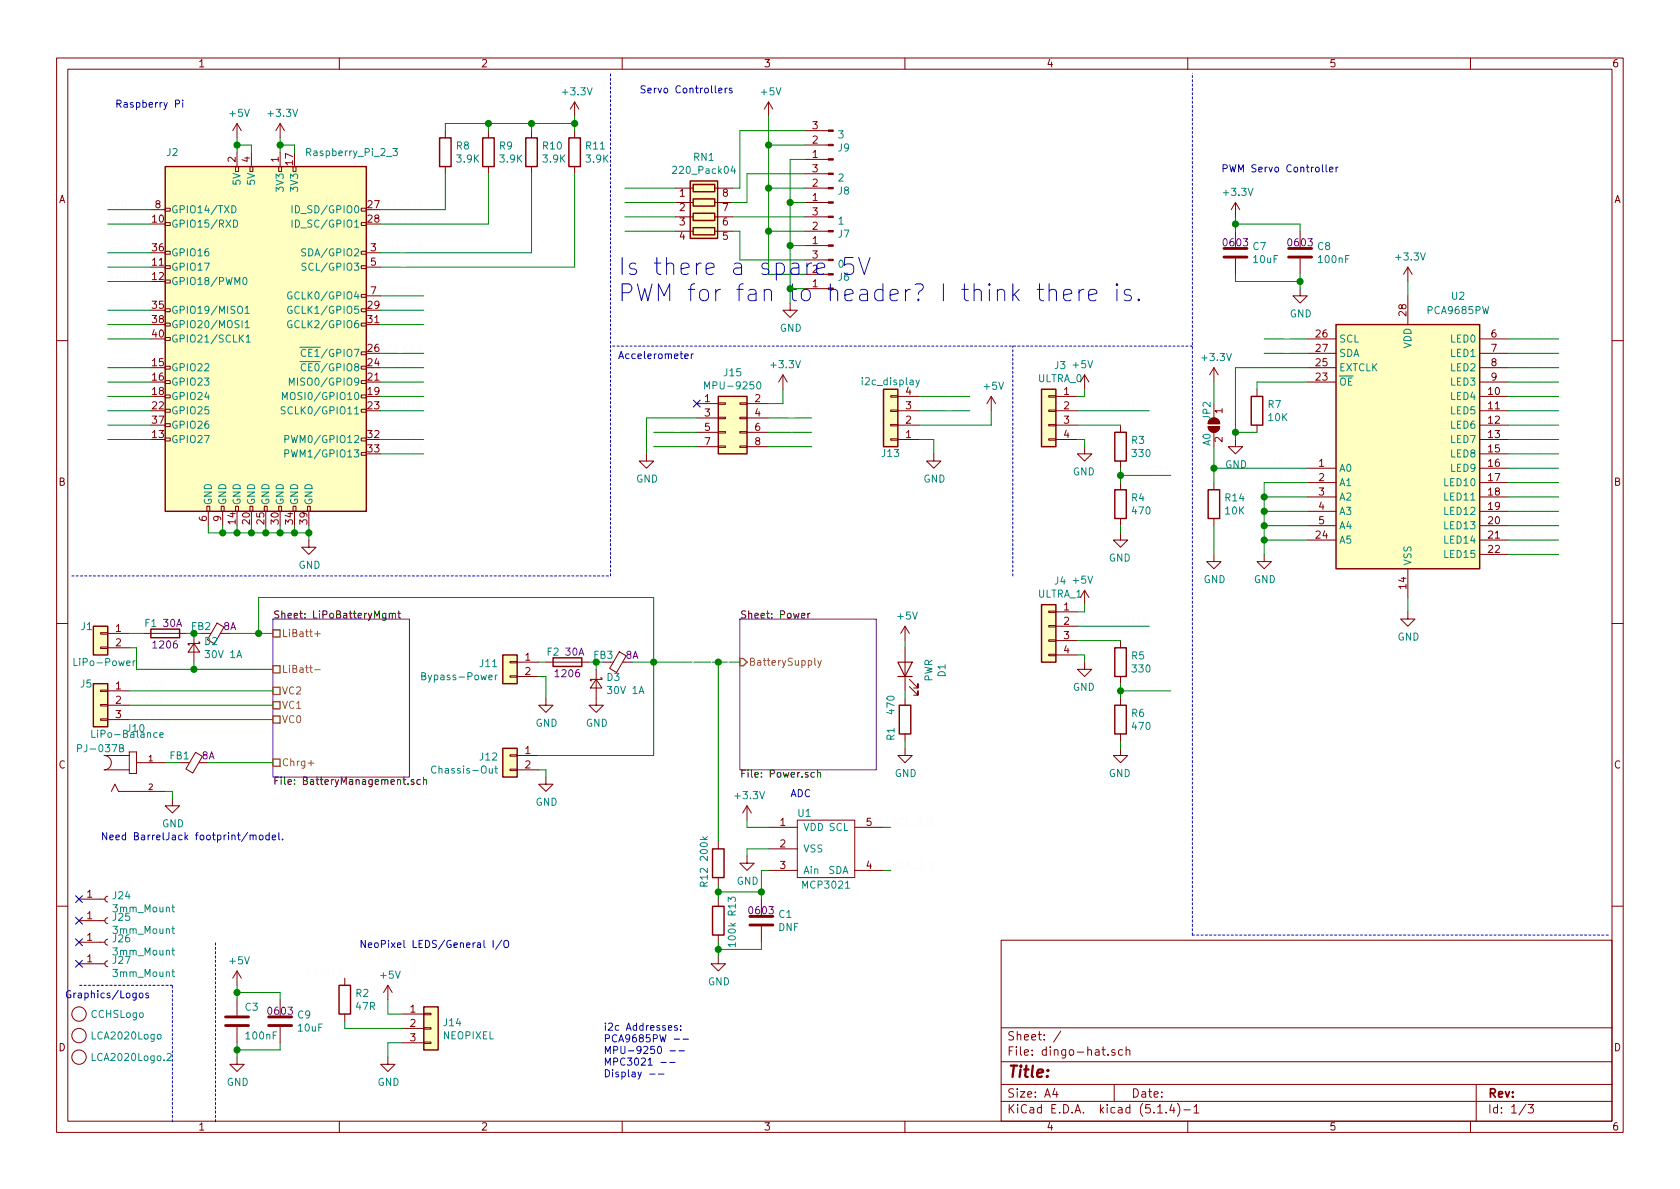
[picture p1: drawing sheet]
<svg xmlns="http://www.w3.org/2000/svg" width="297mm" height="210mm" viewBox="0 0 297 210" stroke-linecap="round" stroke-linejoin="round" font-family="sans-serif">
<g fill="none" stroke="#840000" stroke-width=".18">
<path d="M10 10.3h277v189.9h-277zM12 12.2h273v186.1h-273zM60 10.3v1.9M101.6 18l-.8 1.3M101.6 18v2.6M101.6 18l.8 1.3M110 10.3v1.9M135.9 18l-.8 1.3M135.9 18v2.6M135.9 18l.8 1.3M160 10.3v1.9M210 10.3v1.9"/>
<path d="M260 10.3v1.9M26.7 37.1h2.5M29.2 39.4h.9v.5h-.9zM29.2 36.8h.9v.5h-.9zM41.7 29.5h.5v.8h-.5zM41.9 21.8v2.6M41.9 26.9v2.6M41.9 21.8l-.8 1.3M41.9 21.8l.8 1.3M44.2 29.5h.5v.8h-.5zM44.4 26.9v2.6M49.3 29.5h.5v.8h-.5z"/>
<path d="M49.5 21.8v2.6M49.5 26.9v2.6M49.5 21.8l-.7 1.3M49.5 21.8l.8 1.3M51.8 29.5h.5v.8h-.5zM63.9 39.4h.9v.5h-.9zM63.9 36.8h.9v.5h-.9zM78.7 23.1v1.3M78.7 29.5v1.2M86.4 23.1v1.3M86.4 29.5v1.2M94 23.1v1.3"/>
<path d="M94 29.5v1.2M101.6 23.1v1.3M101.6 29.5v1.2M119.4 33.3h3.2M119.4 35.8h3.2M119.4 38.3h3.2M126.4 33.3h3.1M126.4 35.8h3.1M126.4 38.3h3.1M142.2 33.3h4.3M142.2 35.8h4.3M142.2 38.3h4.3"/>
<path d="M142.2 30.7h4.3M142.2 23.1h4.3M142.2 25.6h4.3M142.2 28.2h4.3M218.4 35.8l-.7 1.3M218.4 35.8v2.5M218.4 35.8l.8 1.3M29.2 59.7h.9v.5h-.9zM29.2 57.1h.9v.6h-.9zM29.2 54.6h.9v.5h-.9zM29.2 49.5h.9v.5h-.9zM29.2 47h.9v.5h-.9z"/>
<path d="M29.2 44.4h.9v.6h-.9zM63.9 57.1h.9v.6h-.9zM63.9 54.6h.9v.5h-.9zM63.9 52.1h.9v.5h-.9zM63.9 47h.9v.5h-.9zM63.9 44.4h.9v.6h-.9zM64.8 44.7h2.5M64.8 47.2h2.5M64.8 52.3h2.5M119.4 40.9h3.2M126.4 40.9h3.1M139.7 53.6v1.3h1.3l-1.3 1.2-1.3-1.2h1.3"/>
<path d="M142.2 46h4.3M142.2 48.5h4.3M142.2 40.9h4.3M142.2 43.4h4.3M218.4 40.9v2.8M218.4 45.7v2.8M229.9 51v1.3h1.2l-1.2 1.3-1.3-1.3h1.3M229.9 40.9v2.8M229.9 45.7v2.8M231.1 59.9h5.1M248.9 47.2v2.6M248.9 52.3v5.1"/>
<path d="M248.9 47.2l-.7 1.3M248.9 47.2l.8 1.3M261.6 59.9h5.1M10 60.2h2M29.2 77.5h.9v.5h-.9zM29.2 74.9h.9v.5h-.9zM29.2 72.4h.9v.5h-.9zM29.2 69.8h.9v.6h-.9zM29.2 67.3h.9v.5h-.9zM29.2 64.8h.9v.5h-.9zM63.9 77.5h.9v.5h-.9zM63.9 72.4h.9v.5h-.9z"/>
<path d="M63.9 69.8h.9v.6h-.9zM63.9 67.3h.9v.5h-.9zM63.9 64.8h.9v.5h-.9zM63.9 62.2h.9v.5h-.9zM123.2 71.4h3.8M123.2 73.9h3.8M123.2 76.4h3.8M123.2 79h3.8M127 78.9h1.3v.2h-1.3zM127 76.3h1.3v.3h-1.3zM127 71.2h1.3v.3h-1.3zM127 73.8h1.3v.2h-1.3z"/>
<path d="M130.8 78.9h1.3v.2h-1.3zM130.8 76.3h1.3v.3h-1.3zM130.8 71.2h1.3v.3h-1.3zM130.8 73.8h1.3v.2h-1.3zM132.1 71.4h3.8M132.1 73.9h3.8M132.1 76.4h3.8M132.1 79h3.8M138.4 66.3l-.7 1.3M138.4 66.3v2.5M138.4 66.3l.8 1.3M157.5 70h1.2v.2h-1.2z"/>
<path d="M157.5 72.5h1.2v.3h-1.2zM157.5 77.6h1.2v.2h-1.2zM157.5 75.1h1.2v.2h-1.2zM158.7 70.1h3.9M158.7 72.6h3.9M158.7 75.2h3.9M158.7 77.7h3.9M175.3 70.1l-.8 1.3M175.3 70.1v2.5M175.3 70.1l.7 1.3M185.4 77.6h1.3v.2h-1.3zM185.4 75.1h1.3v.2h-1.3z"/>
<path d="M185.4 70h1.3v.2h-1.3zM185.4 72.5h1.3v.3h-1.3zM186.7 70.1h3.8M186.7 72.6h3.8M186.7 75.2h3.8M186.7 77.7h3.8M191.8 79v1.3h-1.3l1.3 1.2 1.2-1.2h-1.2M192.5 67.6l-.7-1.3v2.5M198.1 75.2v1.2M213.6 75.4h2a1.02 1.02 0 0 1-1 1 1.02 1.02 0 0 1-1-1zM213.8 74.3a1.02 1.02 0 0 1 1.2-.3 1.02 1.02 0 0 1 .6 .9h-2zM214.6 65v2.6"/>
<path d="M214.6 65l-.7 1.3M214.6 65l.8 1.3M218.4 77.7v1.3h1.3l-1.3 1.3-1.2-1.3h1.2M222.2 68.8v1.3M222.2 75.2v1.2M231.1 67.6h5.1M231.1 65h5.1M231.1 62.5h5.1M261.6 70.1h5.1M261.6 72.6h5.1M261.6 75.2h5.1M261.6 77.7h5.1"/>
<path d="M261.6 67.6h5.1M261.6 65h5.1M261.6 62.5h5.1M285 60.2h2M36.6 89.5h.5v.9h-.5zM36.8 90.4v2.6M39.1 89.5h.5v.9h-.5zM39.4 90.4v2.6M41.7 89.5h.5v.9h-.5zM44.2 89.5h.5v.9h-.5zM46.7 89.5h.5v.9h-.5zM49.3 89.5h.5v.9h-.5z"/>
<path d="M51.8 89.5h.5v.9h-.5zM54.4 89.5h.5v.9h-.5zM54.6 95.5v1.3h1.3l-1.3 1.2-1.3-1.2h1.3M63.9 80h.9v.5h-.9zM114.3 80.3v1.2h1.3l-1.3 1.3-1.3-1.3h1.3M165.1 80.3v1.2h1.3l-1.3 1.3-1.3-1.3h1.3M198.1 94.2v1.3h-1.3l1.3 1.3 1.3-1.3h-1.3M198.1 81.5v1.3M198.1 85.3v1.3M198.1 91.7v1.3M214.6 98v1.3h1.3l-1.3 1.3-1.2-1.3h1.2M214.6 85.3v1.3"/>
<path d="M214.6 91.7v1.3M223.5 98v1.3h1.3l-1.3 1.3-1.3-1.3h1.3M231.1 82.8h5.1M231.1 85.3h5.1M231.1 87.9h5.1M231.1 90.4h5.1M231.1 93h5.1M231.1 95.5h5.1M261.6 82.8h5.1M261.6 80.3h5.1M261.6 85.3h5.1M261.6 87.9h5.1"/>
<path d="M261.6 90.4h5.1M261.6 93h5.1M261.6 95.5h5.1M261.6 98h5.1M10 110.3h2M17.8 114.4h1.2v.3h-1.2zM17.8 111.9h1.2v.2h-1.2zM19 112h3.9M19 114.5h3.9M25.4 112h7.6M34.3 113.8l1 1.5h-2zM34.3 112v5.1"/>
<path d="M35.1 113.5h.2v.3h-2v.2h.2M38.4 110.2l1.2 .7-1.7 2.9-1.2-.7zM90.2 119.5h1.2v.3h-1.2zM90.2 117h1.2v.2h-1.2zM91.4 117.1h3.8M91.4 119.6h3.8M96.5 117.1h7.6M105.4 118.4v6.3h1.3l-1.3 1.3-1.3-1.3h1.3M106.2 119.9h.2v.2h-2v.3h.2M109.5 115.3l1.2 .7-1.7 2.9-1.2-.7zM160 110.7v2.6M160 114.5v7.7"/>
<path d="M160 110.7l-.7 1.3M160 110.7l.8 1.3M185.4 115.7h1.3v.2h-1.3zM185.4 113.2h1.3v.2h-1.3zM185.4 108.1h1.3v.2h-1.3zM185.4 110.6h1.3v.3h-1.3zM186.7 108.2h3.8M186.7 110.7h3.8M186.7 113.3h3.8M186.7 115.8h3.8M191.8 117.1v1.3h-1.3l1.3 1.2 1.2-1.2h-1.2M191.8 104.4l.7 1.3"/>
<path d="M191.8 104.4v2.5M191.8 104.4l-.8 1.3M198.1 113.3v1.2M198.1 119.6v1.3M248.9 108.2v1.3h1.3l-1.3 1.2-1.3-1.2h1.3M248.9 100.6v5.1M285 110.3h2M17.8 127.1h1.2v.3h-1.2zM17.8 122h1.2v.3h-1.2zM17.8 124.6h1.2v.2h-1.2zM19 122.2h3.9M19 124.7h3.9"/>
<path d="M19 127.2h3.9M19.7 139.9l.6-1.2 .7 1.2h8.2M22.9 133.6h-4.5a1.27 1.27 0 0 1 1.3 1.3 1.27 1.27 0 0 1-1.3 1.2h4.5M22.9 133h1.2v3.8h-1.2zM24.1 134.9h5.1M34.6 133l1.2 .8-1.7 2.9-1.2-.7zM90.2 136h1.2v.3h-1.2zM90.2 133.5h1.2v.2h-1.2zM91.4 133.6h3.8M91.4 136.1h3.8M96.5 137.4v1.3h1.3l-1.3 1.2-1.3-1.2h1.3M96.5 123.4v1.3h1.3l-1.3 1.3-1.3-1.3h1.3"/>
<path d="M105.4 120.1l1 1.6h-2zM160 132.3v1.3h1.3l-1.3 1.3-1.3-1.3h1.3M160 123.4v1.3M160 129.8v1.3M160.8 121.4l1.5 1.5v-.7v.7h-.8M160.8 120.1l1.5 1.6v-.8v.8h-.8M198.1 132.3v1.3h-1.3l1.3 1.3 1.3-1.3h-1.3M198.1 123.4v1.3M198.1 129.8v1.3M14 159h4.5M19 158.5l-.3 .1-.2 .3 .1 .4 .4 .2M30.5 141.2v1.3h1.2l-1.2 1.3-1.3-1.3h1.3"/>
<path d="M127 148.8v1.3M127 155.2v1.3M127 159v1.3M132.1 151.4v1.2h1.2l-1.2 1.3-1.3-1.3h1.3M132.1 142.5l-.8 1.3M132.1 142.5v2.5M132.1 142.5l.7 1.3M134.6 159v2.8M135.9 146.3h5.1M135.9 150.1h5.1M135.9 153.9h5.1M141 145h10.1v10.2h-10.1z"/>
<path d="M151.1 146.3h5.1M151.1 153.9h5.1M10 160.2h2M14 170.4h4.5M14 162.8h4.5M14 166.6h4.5M19 169.9l-.3 .1-.2 .4 .1 .3 .4 .2M19 162.3l-.3 .1-.2 .3 .1 .4 .4 .2M19 166.1l-.3 .1-.2 .3 .1 .4 .4 .2M41.9 171.7l-.8 1.3M41.9 171.7v2.5M41.9 176.8v2.8"/>
<path d="M41.9 171.7l.8 1.3M49.5 176.8v2.8M61 173v1.2M61 179.3v1.3M68.6 174.2l-.8 1.3M68.6 174.2v2.6M68.6 174.2l.7 1.3M71.1 179.3h3.8M74.9 179.2h1.3v.2h-1.3zM127 169.2v1.2h1.3l-1.3 1.3-1.3-1.3h1.3M127 165.3v1.3M134.6 163.8v2.8"/>
<path d="M177 166.3h108v32h-108zM285 160.2h2M41.9 186.9v1.3h1.3l-1.3 1.3-1.3-1.3h1.3M41.9 181.6v2.8M49.5 181.6v2.8M60 198.3v1.9M68.6 186.9v1.3h1.2l-1.2 1.3-1.3-1.3h1.3M71.1 181.9h3.8M71.1 184.4h3.8M74.9 184.3h1.3v.2h-1.3zM74.9 181.7h1.3v.3h-1.3zM110 198.3v1.9"/>
<path d="M160 198.3v1.9M177 194.8h108M177 191.8h108M177 187.8h108M177 181.8h108M186.5 192.5l-.4 1h1M186.8 193v1M187.6 182.3l-1.3 2M195.9 186.5v.1M197 191.8v3M197.1 185.7a.37 .37 0 0 0-.6 .1l.1 .2 .5 .2 .1 .1-.2 .3-.5-.1M198.5 185.7l-.5-.1-.2 .3v.6l.2 .1 .5-.1"/>
<path d="M199.1 185.7h.1a.37 .37 0 0 1 .6 .1v.8M199.1 185.1v1.5M204.7 196.8h.8M206.2 196.7v.1M207.2 195.2l-.4 1.1h.9M207.5 195.8v1M208.2 195.1a1.71 1.71 0 0 1 0 2.3M209.3 196.3h1.2M210 198.3v1.9M211.1 195.8l.4-.5v1.5M211.1 196.8h.9M260 198.3v1.9"/>
<path d="M261 191.8v6.5M269.8 195.2l-1.2 2M270.2 195.3h.9l-.5 .6 .4 .1v.7l-.2 .1-.6-.1"/>
<circle cx="14" cy="179.3" r="1.27"/>
<circle cx="14" cy="186.9" r="1.27"/>
<circle cx="14" cy="183.1" r="1.27"/>
</g>
<path d="M48.3 109.5h24.1v27.9h-24.1zM130.8 109.5h24.1v26.6h-24.1z" fill="none" stroke="#840084" stroke-width=".18"/>
<g fill="none" stroke="#000" stroke-width=".18">
<path d="M68.2 108.5v1l-.2 .2-.3-.1M68.2 108.5h-.3l-.3 .2 .1 .5h.5M68.8 108.6l.2-.1h.3l.1 .8M68.8 108.5v.8M69.4 108.6l.1-.1h.3l.1 .8M70.3 108.5h.5M70.5 108v1.1l.3 .2M141.7 108.9l.6-.1-.1-.3h-.3l-.2 .1 .1 .6h.4M142.8 108.5v.8M143.2 108.5l-.4 .2M72.2 138.6v.1M73.2 137.9h-.3l-.2 .1v.2l.5 .1v.4h-.5"/>
<path d="M74.3 137.9h-.3l-.3 .2 .1 .6h.5M74.9 138l.2-.1h.3v.8M74.9 137.4v1.3M144 136.6h-.4l-.2 .2 .1 .6h.5M144.6 136.7l.1-.1h.3l.1 .8M144.6 136.2v1.2"/>
</g>
<path d="M55.7 112.1h.9M55.7 118.4h.9M56.1 111.6v1M144.1 116.4v1.1l.1 .1M144.6 116.8l.3 .8M145.2 116.8l-.4 1.2-.2 .1M54.5 134.9h1" fill="none" stroke="#848400" stroke-width=".18"/>
<path d="M48.3 111.4h1.2v1.2h-1.2zM48.3 117.7h1.2v1.3h-1.2zM130.8 116.5h.6l.7 .6-.7 .6h-.6zM48.3 134.2h1.2v1.3h-1.2zM48.3 121.5h1.2v1.3h-1.2zM48.3 124.1h1.2v1.2h-1.2zM48.3 126.6h1.2v1.3h-1.2z" fill="none" stroke="#848400" stroke-width=".25"/>
<g fill="none" stroke="#840000" stroke-width=".25">
<path d="M29.2 29.5h35.6v60.9h-35.6zM77.7 24.4h2.1v5.1h-2.1zM85.3 24.4h2.1v5.1h-2.1zM93 24.4h2v5.1h-2zM100.6 24.4h2v5.1h-2zM122 32h4.9v10.2h-4.9zM122.6 32.6h3.8v1.3h-3.8zM122.6 35.2h3.8v1.2h-3.8zM122.6 37.7h3.8v1.3h-3.8zM122.6 40.3h3.8v1.2h-3.8zM236.2 57.4h25.4v43.2h-25.4zM127 70.1h5.1v10.2h-5.1z"/>
<path d="M156.2 68.8h2.5v10.2h-2.5zM184.1 68.8h2.6v10.2h-2.6zM197.1 76.4h2v5.1h-2zM221.2 70.1h2.1v5.1h-2.1zM197.1 86.6h2v5.1h-2zM213.6 86.6h2v5.1h-2zM16.5 110.7h2.5v5.1h-2.5zM26.7 111.2h5v1.6h-5zM88.9 115.8h2.5v5.1h-2.5zM97.8 116.3h5.1v1.6h-5.1zM184.1 106.9h2.6v10.2h-2.6zM197.1 114.5h2v5.1h-2z"/>
<path d="M16.5 120.9h2.5v7.6h-2.5zM88.9 132.3h2.5v5.1h-2.5zM159 124.7h2v5.1h-2zM197.1 124.7h2v5.1h-2zM126 150.1h2v5.1h-2zM59.9 174.2h2.1v5.1h-2.1zM74.9 178h2.6v7.7h-2.6zM126 160.3h2v5h-2z"/>
</g>
<g fill="none" stroke="#008484" stroke-width=".18">
<path d="M41 36.4a.64 .64 0 0 1 .7 .6 .64 .64 0 0 1-.7 .6zM41.3 38.9a.64 .64 0 0 1 .7 .6 .64 .64 0 0 1-.7 .7zM51.6 36.4v1.2M51.6 38.9v1.3M69.5 26.3h.8l-.5 .4 .4 .2v.5l-.2 .1-.5-.1M118.9 29.5l.5-.1 .2 .4v.2l-.8 .7h.8M129.6 29.4l-.3 .8h.7M129.9 29.8v.9M42.5 59.8l.6 .7M43.1 49.2l.1-.1a.67 .67 0 0 1 .5 .6 .67 .67 0 0 1-.5 .6l-.3-.4zM43.1 59.2l-.8 .8M43.4 54.5l.3-.4v1.3"/>
<path d="M43.4 57l.3-.3v1.3M43.4 55.4h.7M43.4 58h.7M43.5 59.6l.4-.4v1.3M51.6 54.2a.59 .59 0 0 0-.8 .6 .59 .59 0 0 0 .8 .6v-.5h-.2M51.6 56.8a.59 .59 0 0 0-.8 .5 .59 .59 0 0 0 .8 .6v-.5h-.2M51.6 51.7a.59 .59 0 0 0-.8 .6 .59 .59 0 0 0 .8 .5v-.5h-.2M54.1 44.1l-.5-.1-.3 .2 .1 .3 .6 .3v.3l-.2 .2-.5-.1M54.1 46.6l-.5-.1-.2 .2v.3l.6 .3 .1 .3-.2 .2-.5-.1M43.5 60.5h.8M49.9 70.7v-1.3l.5 .9 .4-.9v1.3M50.4 77.7l.6-.1v-.5l-.1-.1h-.5v1.3"/>
<path d="M50.4 72l-.5-.1-.1 .2v.4l.6 .2v.3l-.2 .2-.5-.1M51.2 68.1v-1.3l.4 1 .4-1v1.3M53 64h1.3M53 61.4h1.3M54.1 64.4a.6 .6 0 0 0-.9 .4 .6 .6 0 0 0 .6 .8l.3-.1M54.1 61.9a.6 .6 0 0 0-.9 .4 .6 .6 0 0 0 .6 .7l.3-.1M124.6 68.8v-1.3l.4 .9 .5-.9v1.3M133.9 67.6l.2-.1a.67 .67 0 0 1 .4 .6 .67 .67 0 0 1-.4 .7l-.3-.5zM162 67.2l.3 .8M162.6 67.2l-.5 1.1-.1 .2M50.4 80.2h.6v-.5l-.1-.2h-.5v1.3M23.5 116.9v.8"/>
<path d="M23.9 116.9l-.4 .2M74.6 119.6l.5-.1 .1-.2v-.2l-.6-.2v1.3h.5l.2-.2v-.2l-.3-.2M87.6 119.4v.8M87.9 119.4l-.3 .2M13.7 132.3h.6l.2-.2-.1-.3-.2-.1h-.5v1.2M16.2 129.1v1.3h.6M21.2 132.3l.5-.1 .1-.2v-.2l-.6-.1v1.2h.4l.2-.1 .1-.3-.3-.2M28.3 130l.6-.1-.1-.3h-.4l-.1 .1v.6h.5M77.1 135.6a.6 .6 0 0 0-.9 .4 .6 .6 0 0 0 .6 .7l.3-.1M87.5 135.9h.5M87.7 135.5v1l.3 .2M30.6 160v1.1l.3 .2"/>
<path d="M30.4 171.9h.5M30.4 164.2h.5M30.4 168h.5M30.4 160.4h.5M30.6 171.4v1.1l.3 .2M30.6 163.8v1.1l.3 .2M30.6 167.6v1.1l.3 .2M27.9 183l.1-.1 .4 .1 .1 .5-.2 .2h-.3l-.1-.1zM29.5 186.4l.5-.1 .3 .3-.8 .9h.8"/>
</g>
<g fill="#ffffc2" stroke="#ffffc2" stroke-width=".18">
<path d="M127 70.1h5.1v10.2h-5.1z"/>
<path d="M184.1 106.9h2.6v10.2h-2.6z"/>
<path d="M184.1 68.8h2.6v10.2h-2.6z"/>
<path d="M122 32h4.9v10.2h-4.9z"/>
<path d="M74.9 178h2.6v7.7h-2.6z"/>
<path d="M88.9 132.3h2.5v5.1h-2.5z"/>
<path d="M88.9 115.8h2.5v5.1h-2.5z"/>
<path d="M236.2 57.4h25.4v43.2h-25.4z"/>
<path d="M156.2 68.8h2.5v10.2h-2.5z"/>
<path d="M16.5 120.9h2.5v7.6h-2.5z"/>
<path d="M16.5 110.7h2.5v5.1h-2.5z"/>
<path d="M29.2 29.5h35.6v60.9h-35.6z"/>
</g>
<g fill="#840000" stroke="#840000" stroke-width=".18">
<path d="M146.5 45.8h.8v.3h-.8z"/>
<path d="M146.5 48.4h.8v.2h-.8z"/>
<path d="M146.5 38.2h.8v.3h-.8z"/>
<path d="M146.5 40.8h.8v.2h-.8z"/>
<path d="M146.5 43.3h.8v.3h-.8z"/>
<path d="M146.5 30.6h.8v.3h-.8z"/>
<path d="M146.5 33.1h.8v.3h-.8z"/>
<path d="M146.5 35.7h.8v.2h-.8z"/>
<path d="M146.5 23h.8v.2h-.8z"/>
<path d="M146.5 25.5h.8v.3h-.8z"/>
<path d="M146.5 28.1h.8v.2h-.8z"/>
<path d="M213.8 74.3a1.02 1.02 0 0 1 1.2-.3 1.02 1.02 0 0 1 .6 .9h-2z"/>
<path d="M213.6 75.4h2a1.02 1.02 0 0 1-1 1 1.02 1.02 0 0 1-1-1z"/>
</g>
<path d="M158.7 117.1h2.6l-1.3 2.5zM158.7 119.6h2.6" fill="none" stroke="#840000" stroke-width=".2"/>
<path d="M216.4 45.5h4.1M216.4 43.9h4.1M227.8 45.5h4.1M227.8 43.9h4.1M39.9 179.8h4M47.5 179.8h4.1M132.6 163.6h4.1M132.6 162h4.1M39.9 181.4h4M47.5 181.4h4.1" fill="none" stroke="#840000" stroke-width=".51"/>
<path d="M210.8 61.2h-102.9M12.7 101.8h95.2M107.9 101.8v-88.9M179.1 101.8v-40.6M30.5 174.2h-16.5M210.8 165.3h73.7M210.8 165.3v-152.4M30.5 198.4v-24.2M38.1 198.4v-31.8" fill="none" stroke="#0000c2" stroke-width=".18" stroke-dasharray=".4 .4"/>
<g fill="none" stroke="#008400" stroke-width=".18">
<path d="M19 39.6h7.7M19 37.1h7.7M41.9 24.4v2.5M41.9 25.6h2.5v1.3M49.5 25.6h2.6v1.3M49.5 24.4v2.5M78.7 30.7v6.4h-11.4M86.4 21.8v1.3M86.4 30.7v8.9h-19.1M94 21.8v1.3M94 30.7v14h-26.7M101.6 21.8h-22.9v1.3"/>
<path d="M101.6 20.6v2.5M101.6 30.7v16.5h-34.3M110.5 38.3h8.9M110.5 35.8h8.9M110.5 33.3h8.9M129.5 38.3h12.7M135.9 33.3h6.3M135.9 20.6v27.9M135.9 25.6h6.3M139.7 35.8h2.5M142.2 30.7h-10.1v5.1h-2.6M142.2 23.1h-11.4v10.2h-1.3"/>
<path d="M142.2 28.2h-2.5v22.8M218.4 38.3v2.6M218.4 39.6h11.5v1.3M19 44.7h7.7M19 47.2h7.7M19 59.9h7.7M19 54.9h7.7M19 49.8h7.7M19 57.4h7.7M67.3 54.9h7.6M67.3 57.4h7.6M67.3 52.3h7.6"/>
<path d="M110.5 40.9h8.9M129.5 40.9h1.3v5.1h11.4M135.9 40.9h6.3M139.7 43.4h2.5M218.4 48.5v1.3h11.5M223.5 59.9h7.6M229.9 48.5v2.5M248.9 49.8v2.5M266.7 59.9h8.9M19 65h7.7M19 77.7h7.7M19 70.1h7.7"/>
<path d="M19 72.6h7.7M19 75.2h7.7M19 67.6h7.7M67.3 62.5h7.6M67.3 65h7.6M67.3 77.7h7.6M67.3 70.1h7.6M67.3 72.6h7.6M67.3 67.6h7.6M115.6 76.4h7.6M115.6 79h7.6M123.2 73.9h-8.9v6.4"/>
<path d="M135.9 76.4h7.6M135.9 79h7.6M135.9 73.9h7.6M138.4 68.8v2.6h-2.5M162.6 77.7h2.5v2.6M162.6 70.1h8.8M162.6 72.6h8.8M175.3 72.6v2.6h-12.7M190.5 77.7h1.3v1.3M190.5 72.6h12.7M190.5 75.2h7.6M191.8 68.8v1.3h-1.3"/>
<path d="M214.6 67.6v3.8M214.6 79v6.3M218.4 76.4h3.8M223.5 62.5h7.6M231.1 65h-12.7v12.7M231.1 67.6h-8.9v1.2M266.7 62.5h8.9M266.7 65h8.9M266.7 77.7h8.9M266.7 70.1h8.9M266.7 72.6h8.9M266.7 75.2h8.9"/>
<path d="M266.7 67.6h8.9M36.8 93v1.2h17.8M39.4 93v1.2M41.9 93v1.2M44.4 93v1.2M47 93v1.2M49.5 93v1.2M52.1 93v1.2M54.6 93v2.5M67.3 80.3h7.6M198.1 82.8v2.5M198.1 93v1.2"/>
<path d="M198.1 84.1h8.9M214.6 93v5M214.6 82.8h16.5M223.5 95.5h7.6M223.5 87.9h7.6M223.5 90.4h7.6M223.5 93h7.6M231.1 85.3h-7.6v12.7M266.7 98h8.9M266.7 95.5h8.9M266.7 82.8h8.9M266.7 85.3h8.9"/>
<path d="M266.7 87.9h8.9M266.7 90.4h8.9M266.7 93h8.9M266.7 80.3h8.9M22.9 114.5h1.2v3.9h24.2M22.9 112h2.5M33 112h1.3M34.3 117.1v1.3M40.6 112h7.7M45.7 112v-6.3h69.9v27.9h-20.4M95.2 117.1h1.3M95.2 119.6h1.3v3.8"/>
<path d="M104.1 117.1h1.3v1.3M111.8 117.1h19M127 117.1v31.7M160 113.3v1.2M190.5 115.8h1.3v1.3M190.5 110.7h12.7M190.5 113.3h7.6M191.8 106.9v1.3h-1.3M248.9 105.7v2.5M22.9 122.2h25.4M22.9 127.2h25.4M22.9 124.7h25.4"/>
<path d="M29.2 134.9h2.5M29.2 139.9h1.3v1.3M36.8 134.9h11.5M95.2 136.1h1.3v1.3M160 122.2v1.2M160 131.1v1.2M198.1 120.9v2.5M198.1 131.1v1.2M198.1 122.2h8.9M127 156.5v2.5M127 157.7h7.6M132.1 145v1.3h3.8"/>
<path d="M135.9 153.9h-1.3v5.1M135.9 150.1h-3.8v1.3M156.2 153.9h1.3M156.2 146.3h1.3M41.9 175.5h7.6v1.3M41.9 174.2v2.6M68.6 176.8v2.5h2.5M127 166.6v2.6M134.6 166.6v1.3h-7.6M41.9 184.4v2.5M49.5 184.4v1.3h-7.6M61 180.6v1.3h10.1"/>
<path d="M71.1 184.4h-2.5v2.5"/>
</g>
<path d="M25 59.6h.8M136.3 74.9l-.4-.1-.3 .3 .1 .3 .6 .2v.4l-.2 .1h-.5M32.5 117.5h1M116.8 116.1l.5-.1 .1-.2-.1-.2-.5-.1v1.3h.4l.2-.2 .1-.3-.3-.2M129.3 115.9l-.4 1.2-.2 .1" fill="none" stroke="#fcfcfc" stroke-width=".18"/>
<g fill="none" stroke="#0000c2" stroke-width=".18">
<path d="M31 18.4l.7-.1v-.5l-.2-.1h-.5v1.3M32.3 17.7v.1M32.3 18.1v.9M127.1 16l.6-.1-.1-.3h-.3l-.2 .2v.6h.5M128.2 15.6v.8M128.6 15.6l-.4 .2M129.4 15.6h-.3l-.2 .2 .1 .1 .4 .2v.3h-.5M234.5 29.1v1.1l.1 .2M235.1 30l.6-.1-.1-.3h-.3l-.2 .1v.6h.5M236.2 29.6v.8M236.6 29.6l-.4 .2M150.8 45.5h-1.4l-.1 1.5 .4-.3h.7l.3 .1 .3 .4-.2 1.1-.4 .2h-.7l-.4-.2"/>
<path d="M151.8 45.5l1 3 1-3M183.4 51.2h1.1M183.8 50.2v2.6l.1 .2 .6 .2M185.5 51.5a.76 .76 0 0 1 1.3 .1v1.6M185.5 50.2v3M188.1 52.2l1.4-.3-.1-.6-.3-.1h-.6l-.3 .1-.1 .3v1.2l.1 .2 .3 .2h.6l.3-.2M190.8 51.2v2M191.6 51.2a.77 .77 0 0 0-.8 .6M192.5 52.2l1.4-.3-.1-.6-.3-.1h-.6l-.3 .1-.1 .3v1.2l.1 .2 .3 .2h.6l.3-.2M197.5 50.2l-.2 .1 .2 .2 .1-.2-.1-.1v.3M197.5 51.2v2M199.9 51.3a.7 .7 0 0 0-1.1 .3l.1 .4 1 .3 .2 .3-.2 .4-.3 .2h-.5l-.3-.2"/>
<path d="M201.3 52.9l.2 .1-.2 .2-.1-.2 .1-.1v.3M121.1 63l.6-.1-.1-.3h-.3l-.2 .2v.6h.5M122.2 62.6v.8M122.6 62.6l-.4 .2M44.2 147.8l.2-.1h.3l.1 .8M44.2 147.7v.8M44.8 147.8l.1-.1h.3l.1 .8M45.9 147.8l.2-.1 .4 .1v.5l-.1 .2h-.3l-.2-.1zM47.6 147.7h-.4l-.2 .2 .1 .6h.5M47.6 147.2v1.3M48.1 148.1l.6-.1v-.3h-.4l-.2 .1 .1 .7h.5M49.3 147.2v1.1l.2 .2"/>
<path d="M50 148.4v.1M24.7 175.7l.3-.1 .2 .1v.7h-.3l-.3-.2zM26.2 175.7l-.2-.1-.2 .2v.2l.4 .1v.3h-.4M87.2 166.3v1.3M88.7 166.2l-1.1 1.7M89.3 166.4l.1-.1a.47 .47 0 0 1 .5 .4v.7l-.3 .2-.3-.1a.93 .93 0 0 1 0-1.1zM114.9 189.9h.9M116.4 189.9h1M116.8 187.9h1M118.2 181.8l.6-.1-.1-.3h-.3l-.2 .1v.6h.5M118.4 187.9h1M118.5 185.8h1"/>
<path d="M119.2 183.8h1M119.7 181.4h-.2l-.2 .1v.2l.4 .1v.3h-.4M120 185.8h1M120.3 182.1v.1M120.3 181.4v.1M120.8 183.8h.9"/>
</g>
<g fill="#008400" stroke="#008400" stroke-width=".25">
<circle cx="41.9" cy="25.6" r=".51"/>
<circle cx="101.6" cy="21.8" r=".51"/>
<circle cx="39.4" cy="94.2" r=".51"/>
<circle cx="41.9" cy="175.5" r=".51"/>
<circle cx="139.7" cy="43.4" r=".51"/>
<circle cx="41.9" cy="94.2" r=".51"/>
<circle cx="139.7" cy="35.8" r=".51"/>
<circle cx="198.1" cy="122.2" r=".51"/>
<circle cx="45.7" cy="112" r=".51"/>
<circle cx="223.5" cy="90.4" r=".51"/>
<circle cx="198.1" cy="84.1" r=".51"/>
<circle cx="223.5" cy="87.9" r=".51"/>
<circle cx="49.5" cy="25.6" r=".51"/>
<circle cx="44.5" cy="94.2" r=".51"/>
<circle cx="214.6" cy="82.8" r=".51"/>
<circle cx="135.9" cy="40.9" r=".51"/>
<circle cx="41.9" cy="185.7" r=".51"/>
<circle cx="47" cy="94.2" r=".51"/>
<circle cx="34.3" cy="118.4" r=".51"/>
<circle cx="135.9" cy="33.3" r=".51"/>
<circle cx="86.4" cy="21.8" r=".51"/>
<circle cx="105.4" cy="117.1" r=".51"/>
<circle cx="49.5" cy="94.2" r=".51"/>
<circle cx="34.3" cy="112" r=".51"/>
<circle cx="218.4" cy="76.4" r=".51"/>
<circle cx="223.5" cy="93" r=".51"/>
<circle cx="223.5" cy="95.5" r=".51"/>
<circle cx="54.6" cy="94.2" r=".51"/>
<circle cx="127" cy="157.7" r=".51"/>
<circle cx="52.1" cy="94.2" r=".51"/>
<circle cx="135.9" cy="25.6" r=".51"/>
<circle cx="229.9" cy="49.8" r=".51"/>
<circle cx="127" cy="167.9" r=".51"/>
<circle cx="134.6" cy="157.7" r=".51"/>
<circle cx="115.6" cy="117.1" r=".51"/>
<circle cx="218.4" cy="39.6" r=".51"/>
<circle cx="94" cy="21.8" r=".51"/>
</g>
<path d="M122.6 70.8l1.2 1.2M123.8 70.8l-1.2 1.2M13.4 158.4l1.2 1.2M14.6 158.4l-1.2 1.2M13.4 162.2l1.2 1.2M13.4 169.8l1.2 1.2M13.4 166l1.2 1.2M14.6 162.2l-1.2 1.2M14.6 169.8l-1.2 1.2M14.6 166l-1.2 1.2" fill="none" stroke="#000084" stroke-width=".18"/>
<text font-size="4.2" fill="#0000c2" x="109.2" y="48.7">Is there a spare 5V</text>
<text font-size="4.2" fill="#008400" x="109.2" y="53.3">PWM for fan to header? I think there is.</text>
<text font-size="2.8" fill="#840000" x="178" y="190.5">Title:</text>
<g font-size="2.1" fill="#840000">
<text x="178" y="184">Sheet: /</text>
<text x="178" y="186.7">File: dingo-hat.sch</text>
<text x="178" y="196.9">KiCad E.D.A. kicad (5.1.4)-1</text>
<text x="178" y="194.1">Size: A4</text>
<text x="200" y="194.1">Date:</text>
<text x="263" y="194.1">Rev:</text>
<text x="263" y="196.9">Id: 1/3</text>
</g>
<g font-size="1.8" fill="#840000">
<text x="35" y="11.9">1</text>
<text x="85" y="11.9">2</text>
<text x="135" y="11.9">3</text>
<text x="185" y="11.9">4</text>
<text x="235" y="11.9">5</text>
<text x="285" y="11.9">6</text>
<text x="143.7" y="22.9">3</text>
<text x="41.7" y="28.7" transform="rotate(-90 41.7 28.7)">2</text>
<text x="44.2" y="28.7" transform="rotate(-90 44.2 28.7)">4</text>
<text x="49.3" y="28.7" transform="rotate(-90 49.3 28.7)">1</text>
<text x="51.8" y="29.2" transform="rotate(-90 51.8 29.2)">17</text>
<text x="143.7" y="27.9">1</text>
<text x="143.7" y="25.4">2</text>
<text x="10.4" y="35.9">A</text>
<text x="120.2" y="34.8">1</text>
<text x="127.8" y="34.8">8</text>
<text x="143.7" y="35.6">1</text>
<text x="143.7" y="33">2</text>
<text x="143.7" y="30.5">3</text>
<text x="285.4" y="35.9">A</text>
<text x="27" y="39.4">10</text>
<text x="27.5" y="36.8">8</text>
<text x="65.1" y="39.4">28</text>
<text x="120.2" y="37.3">2</text>
<text x="120.2" y="39.9">3</text>
<text x="127.8" y="39.9">6</text>
<text x="127.8" y="37.3">7</text>
<text x="143.7" y="40.6">2</text>
<text x="143.7" y="38.1">3</text>
<text x="27" y="47">11</text>
<text x="27" y="44.4">36</text>
<text x="65.6" y="47">5</text>
<text x="120.2" y="42.4">4</text>
<text x="127.8" y="42.4">5</text>
<text x="143.7" y="45.7">3</text>
<text x="143.7" y="43.2">1</text>
<text x="27" y="49.5">12</text>
<text x="65.6" y="52.1">7</text>
<text x="143.7" y="50.8">1</text>
<text x="143.7" y="48.3">2</text>
<text x="27" y="54.6">35</text>
<text x="27" y="57.1">38</text>
<text x="27" y="59.7">40</text>
<text x="65.1" y="54.6">29</text>
<text x="65.1" y="57.1">31</text>
<text x="232.7" y="59.7">26</text>
<text x="248.7" y="55.8" transform="rotate(-90 248.7 55.8)">28</text>
<text x="263.7" y="59.7">6</text>
<text x="27" y="64.8">15</text>
<text x="232.7" y="64.8">25</text>
<text x="232.7" y="62.2">27</text>
<text x="263.7" y="62.2">7</text>
<text x="263.7" y="64.8">8</text>
<text x="27" y="67.3">16</text>
<text x="27" y="69.8">18</text>
<text x="65.1" y="69.8">19</text>
<text x="65.1" y="67.3">21</text>
<text x="124.6" y="71.1">1</text>
<text x="133.5" y="71.1">2</text>
<text x="160.2" y="69.8">4</text>
<text x="183.5" y="67.6">ULTRA_0</text>
<text x="188.1" y="69.8">1</text>
<text x="232.7" y="67.3">23</text>
<text x="263.2" y="69.8">10</text>
<text x="263.7" y="67.3">9</text>
<text x="27" y="77.5">13</text>
<text x="27" y="72.4">22</text>
<text x="27" y="74.9">37</text>
<text x="65.1" y="72.4">23</text>
<text x="65.1" y="77.5">32</text>
<text x="124.6" y="73.7">3</text>
<text x="124.6" y="76.2">5</text>
<text x="133.5" y="73.7">4</text>
<text x="133.5" y="76.2">6</text>
<text x="160.2" y="77.5">1</text>
<text x="160.2" y="74.9">2</text>
<text x="160.2" y="72.4">3</text>
<text x="188.1" y="72.4">2</text>
<text x="188.1" y="74.9">3</text>
<text x="188.1" y="77.5">4</text>
<text x="216.2" y="73.1" transform="rotate(-90 216.2 73.1)">1</text>
<text x="263.2" y="72.4">11</text>
<text x="263.2" y="74.9">12</text>
<text x="263.2" y="77.5">13</text>
<text x="65.1" y="80">33</text>
<text x="124.6" y="78.7">7</text>
<text x="133.5" y="78.7">8</text>
<text x="216.2" y="78.2" transform="rotate(-90 216.2 78.2)">2</text>
<text x="233.2" y="82.5">1</text>
<text x="263.2" y="80">15</text>
<text x="263.2" y="82.5">16</text>
<text x="10.4" y="85.9">B</text>
<text x="233.2" y="85.1">2</text>
<text x="233.2" y="87.6">3</text>
<text x="263.2" y="85.1">17</text>
<text x="263.2" y="87.6">18</text>
<text x="285.4" y="85.9">B</text>
<text x="36.6" y="92.2" transform="rotate(-90 36.6 92.2)">6</text>
<text x="39.1" y="92.2" transform="rotate(-90 39.1 92.2)">9</text>
<text x="41.7" y="92.7" transform="rotate(-90 41.7 92.7)">14</text>
<text x="44.2" y="92.7" transform="rotate(-90 44.2 92.7)">20</text>
<text x="46.7" y="92.7" transform="rotate(-90 46.7 92.7)">25</text>
<text x="49.3" y="92.7" transform="rotate(-90 49.3 92.7)">30</text>
<text x="51.8" y="92.7" transform="rotate(-90 51.8 92.7)">34</text>
<text x="54.4" y="92.7" transform="rotate(-90 54.4 92.7)">39</text>
<text x="232.7" y="95.2">24</text>
<text x="233.2" y="90.2">4</text>
<text x="233.2" y="92.7">5</text>
<text x="263.2" y="90.2">19</text>
<text x="263.2" y="92.7">20</text>
<text x="263.2" y="95.2">21</text>
<text x="263.2" y="97.8">22</text>
<text x="188.1" y="107.9">1</text>
<text x="248.7" y="104.1" transform="rotate(-90 248.7 104.1)">14</text>
<text x="20.5" y="111.8">1</text>
<text x="188.1" y="110.5">2</text>
<text x="188.1" y="113">3</text>
<text x="20.5" y="114.3">2</text>
<text x="92.9" y="116.8">1</text>
<text x="92.9" y="119.4">2</text>
<text x="188.1" y="115.6">4</text>
<text x="20.5" y="121.9">1</text>
<text x="20.5" y="124.5">2</text>
<text x="20.5" y="127">3</text>
<text x="10.4" y="135.9">C</text>
<text x="92.9" y="133.3">1</text>
<text x="92.9" y="135.9">2</text>
<text x="285.4" y="135.9">C</text>
<text x="137.9" y="146">1</text>
<text x="137.9" y="149.9">2</text>
<text x="153.2" y="146">5</text>
<text x="137.9" y="153.7">3</text>
<text x="153.2" y="153.7">4</text>
<text x="15.4" y="158.7">1</text>
<text x="15.4" y="162.6">1</text>
<text x="15.4" y="166.4">1</text>
<text x="15.4" y="170.2">1</text>
<text x="72.5" y="179.1">1</text>
<text x="10.4" y="185.9">D</text>
<text x="72.5" y="181.6">2</text>
<text x="72.5" y="184.1">3</text>
<text x="285.4" y="185.9">D</text>
<text x="35" y="199.9">1</text>
<text x="85" y="199.9">2</text>
<text x="135" y="199.9">3</text>
<text x="185" y="199.9">4</text>
<text x="235" y="199.9">5</text>
<text x="285" y="199.9">6</text>
</g>
<g font-size="1.8" fill="#008484">
<text x="99.6" y="16.9">+3.3V</text>
<text x="134.7" y="16.9">+5V</text>
<text x="40.7" y="20.7">+5V</text>
<text x="47.6" y="20.7">+3.3V</text>
<text x="29.5" y="27.6">J2</text>
<text x="54.6" y="27.6">Raspberry_Pi_2_3</text>
<text x="80.7" y="26.4">R8</text>
<text x="80.9" y="28.7">3.9K</text>
<text x="88.3" y="26.4">R9</text>
<text x="88.5" y="28.7">3.9K</text>
<text x="96" y="26.4">R10</text>
<text x="96.1" y="28.7">3.9K</text>
<text x="103.7" y="26.4">R11</text>
<text x="103.7" y="28.7">3.9K</text>
<text x="122.7" y="28.4">RN1</text>
<text x="148.2" y="26.8">J9</text>
<text x="148.2" y="24.5">3</text>
<text x="42.5" y="32.6" transform="rotate(-90 42.5 32.6)">5V</text>
<text x="45.1" y="32.6" transform="rotate(-90 45.1 32.6)">5V</text>
<text x="50.2" y="33.6" transform="rotate(-90 50.2 33.6)">3V3</text>
<text x="52.7" y="33.6" transform="rotate(-90 52.7 33.6)">3V3</text>
<text x="119.5" y="30.8">220_Pack04</text>
<text x="148.2" y="34.4">J8</text>
<text x="148.2" y="32.1">2</text>
<text x="216.5" y="34.6">+3.3V</text>
<text x="30.2" y="40.3">GPIO15/RXD</text>
<text x="30.2" y="37.7">GPIO14/TXD</text>
<text x="52.7" y="37.7">ID_SD/GPIO0</text>
<text x="52.7" y="40.3">ID_SC/GPIO1</text>
<text x="148.2" y="39.7">1</text>
<text x="30.2" y="47.9">GPIO17</text>
<text x="30.2" y="45.3">GPIO16</text>
<text x="54.1" y="45.3">SDA/GPIO2</text>
<text x="54.3" y="47.9">SCL/GPIO3</text>
<text x="148.2" y="47.3">0</text>
<text x="148.2" y="42">J7</text>
<text x="221.6" y="44.2">C7</text>
<text x="221.7" y="46.5">10uF</text>
<text x="233" y="44.2">C8</text>
<text x="233.2" y="46.5">100nF</text>
<text x="247" y="46.1">+3.3V</text>
<text x="30.2" y="50.4">GPIO18/PWM0</text>
<text x="51.9" y="53">GCLK0/GPIO4</text>
<text x="148.2" y="49.7">J6</text>
<text x="256.7" y="53">U2</text>
<text x="30.2" y="55.5">GPIO19/MISO1</text>
<text x="30.2" y="58">GPIO20/MOSI1</text>
<text x="51.9" y="55.5">GCLK1/GPIO5</text>
<text x="51.9" y="58">GCLK2/GPIO6</text>
<text x="137.9" y="58.7">GND</text>
<text x="228" y="56.1">GND</text>
<text x="252.6" y="55.5">PCA9685PW</text>
<text x="30.2" y="65.7">GPIO22</text>
<text x="30.2" y="60.6">GPIO21/SCLK1</text>
<text x="54.4" y="65.7">CE0/GPIO8</text>
<text x="54.4" y="63.1">CE1/GPIO7</text>
<text x="136.5" y="65.1">+3.3V</text>
<text x="186.5" y="65.3">J3</text>
<text x="189.8" y="65.1">+5V</text>
<text x="212.7" y="63.8">+3.3V</text>
<text x="236.7" y="65.7">EXTCLK</text>
<text x="236.7" y="60.6">SCL</text>
<text x="236.7" y="63.1">SDA</text>
<text x="249.6" y="61.6" transform="rotate(-90 249.6 61.6)">VDD</text>
<text x="256.6" y="60.6">LED0</text>
<text x="256.6" y="63.1">LED1</text>
<text x="256.6" y="65.7">LED2</text>
<text x="30.2" y="68.2">GPIO23</text>
<text x="30.2" y="70.7">GPIO24</text>
<text x="51.4" y="70.7">MOSI0/GPIO10</text>
<text x="52.3" y="68.2">MISO0/GPIO9</text>
<text x="125.3" y="68.9">MPU-9250</text>
<text x="128.1" y="66.5">J15</text>
<text x="152.7" y="68.1">i2c_display</text>
<text x="174" y="68.9">+5V</text>
<text x="236.7" y="68.2">OE</text>
<text x="256.6" y="70.7">LED4</text>
<text x="256.6" y="68.2">LED3</text>
<text x="30.2" y="73.3">GPIO25</text>
<text x="30.2" y="75.8">GPIO26</text>
<text x="51.1" y="73.3">SCLK0/GPIO11</text>
<text x="214" y="74.2" transform="rotate(-90 214 74.2)">JP2</text>
<text x="224.2" y="72.2">R7</text>
<text x="224.3" y="74.5">10K</text>
<text x="256.6" y="73.3">LED5</text>
<text x="256.6" y="75.8">LED6</text>
<text x="30.2" y="78.4">GPIO27</text>
<text x="51.6" y="78.4">PWM0/GPIO12</text>
<text x="51.6" y="80.9">PWM1/GPIO13</text>
<text x="156" y="80.8">J13</text>
<text x="200.1" y="78.5">R3</text>
<text x="200.3" y="80.8">330</text>
<text x="214" y="78.8" transform="rotate(-90 214 78.8)">A0</text>
<text x="216.6" y="82.8">GND</text>
<text x="236.7" y="83.4">A0</text>
<text x="256.6" y="78.4">LED7</text>
<text x="256.6" y="80.9">LED8</text>
<text x="256.6" y="83.4">LED9</text>
<text x="37.5" y="89.4" transform="rotate(-90 37.5 89.4)">GND</text>
<text x="40" y="89.4" transform="rotate(-90 40 89.4)">GND</text>
<text x="42.5" y="89.4" transform="rotate(-90 42.5 89.4)">GND</text>
<text x="45.1" y="89.4" transform="rotate(-90 45.1 89.4)">GND</text>
<text x="47.6" y="89.4" transform="rotate(-90 47.6 89.4)">GND</text>
<text x="50.2" y="89.4" transform="rotate(-90 50.2 89.4)">GND</text>
<text x="52.7" y="89.4" transform="rotate(-90 52.7 89.4)">GND</text>
<text x="55.2" y="89.4" transform="rotate(-90 55.2 89.4)">GND</text>
<text x="112.5" y="85.3">GND</text>
<text x="163.3" y="85.3">GND</text>
<text x="189.7" y="84.1">GND</text>
<text x="200.1" y="88.7">R4</text>
<text x="216.7" y="88.7">R14</text>
<text x="236.7" y="86">A1</text>
<text x="236.7" y="88.5">A2</text>
<text x="255.6" y="86">LED10</text>
<text x="255.6" y="88.5">LED11</text>
<text x="200.3" y="91">470</text>
<text x="216.7" y="91">10K</text>
<text x="236.7" y="91.1">A3</text>
<text x="236.7" y="93.6">A4</text>
<text x="255.6" y="91.1">LED12</text>
<text x="255.6" y="93.6">LED13</text>
<text x="52.8" y="100.6">GND</text>
<text x="196" y="99.3">GND</text>
<text x="236.7" y="96.1">A5</text>
<text x="249.6" y="100.1" transform="rotate(-90 249.6 100.1)">VSS</text>
<text x="255.6" y="96.1">LED14</text>
<text x="255.6" y="98.7">LED15</text>
<text x="183.5" y="105.7">ULTRA_1</text>
<text x="186.5" y="103.4">J4</text>
<text x="189.8" y="103.2">+5V</text>
<text x="212.8" y="103.1">GND</text>
<text x="221.7" y="103.1">GND</text>
<text x="14.4" y="111.4">J1</text>
<text x="25.7" y="110.9">F1</text>
<text x="158.8" y="109.6">+5V</text>
<text x="247.1" y="113.3">GND</text>
<text x="13.6" y="117.8">LiPo-Power</text>
<text x="36.2" y="114.1">D2</text>
<text x="36.5" y="116.4">30V 1A</text>
<text x="84.9" y="118">J11</text>
<text x="96.8" y="115.9">F2</text>
<text x="167.2" y="119.7" transform="rotate(-90 167.2 119.7)">D1</text>
<text x="200.1" y="116.6">R5</text>
<text x="200.3" y="118.9">330</text>
<text x="14.3" y="121.6">J5</text>
<text x="75.1" y="120.3">Bypass-Power</text>
<text x="107.3" y="120.4">D3</text>
<text x="107.6" y="122.7">30V 1A</text>
<text x="164.9" y="120.6" transform="rotate(-90 164.9 120.6)">PWR</text>
<text x="189.7" y="122.2">GND</text>
<text x="16.9" y="130.5">LiPo-Balance</text>
<text x="22.5" y="129.5">J10</text>
<text x="94.7" y="128.5">GND</text>
<text x="103.6" y="128.5">GND</text>
<text x="158.2" y="130.9" transform="rotate(-90 158.2 130.9)">R1</text>
<text x="158.2" y="126.2" transform="rotate(-90 158.2 126.2)">470</text>
<text x="200.1" y="126.8">R6</text>
<text x="200.3" y="129.1">470</text>
<text x="14.3" y="133">PJ-037B</text>
<text x="30.1" y="134.3">FB1</text>
<text x="76.9" y="136.8">Chassis-Out</text>
<text x="84.9" y="134.5">J12</text>
<text x="158.2" y="137.4">GND</text>
<text x="196" y="137.4">GND</text>
<text x="94.7" y="142.5">GND</text>
<text x="130.1" y="141.3">+3.3V</text>
<text x="28.7" y="146.3">GND</text>
<text x="141.1" y="144.4">U1</text>
<text x="142" y="146.9">VDD SCL</text>
<text x="125.1" y="152" transform="rotate(-90 125.1 152)">200k</text>
<text x="142" y="150.7">VSS</text>
<text x="142" y="154.6">Ain</text>
<text x="146.4" y="154.6">SDA</text>
<text x="20" y="159">J24</text>
<text x="20.2" y="161.3">3mm_Mount</text>
<text x="125.1" y="156.8" transform="rotate(-90 125.1 156.8)">R12</text>
<text x="130.1" y="161.9" transform="rotate(-90 130.1 161.9)">R13</text>
<text x="130.3" y="156.5">GND</text>
<text x="142.1" y="157.1">MCP3021</text>
<text x="20" y="162.8">J25</text>
<text x="20" y="166.6">J26</text>
<text x="20.2" y="165.1">3mm_Mount</text>
<text x="130.1" y="167.3" transform="rotate(-90 130.1 167.3)">100k</text>
<text x="137.6" y="164.6">DNF</text>
<text x="137.7" y="162.3">C1</text>
<text x="20" y="170.5">J27</text>
<text x="20.2" y="172.8">3mm_Mount</text>
<text x="20.2" y="169">3mm_Mount</text>
<text x="40.7" y="170.5">+5V</text>
<text x="67.4" y="173.1">+5V</text>
<text x="43.4" y="178.7">C3</text>
<text x="62.9" y="176.3">R2</text>
<text x="63" y="178.6">47R</text>
<text x="125.2" y="174.2">GND</text>
<text x="16.2" y="180">CCHSLogo</text>
<text x="16.4" y="183.8">LCA2020Logo</text>
<text x="43.6" y="183.8">100nF</text>
<text x="52.7" y="180.1">C9</text>
<text x="52.8" y="182.4">10uF</text>
<text x="78.4" y="183.8">NEOPIXEL</text>
<text x="78.5" y="181.5">J14</text>
<text x="16.6" y="187.6">LCA2020Logo.2</text>
<text x="40.1" y="192">GND</text>
<text x="66.8" y="192">GND</text>
</g>
<g font-size="1.8" fill="#0000c2">
<text x="113" y="16.5">Servo Controllers</text>
<text x="20.3" y="19">Raspberry Pi</text>
<text x="215.9" y="30.5">PWM Servo Controller</text>
<text x="109.2" y="63.5">Accelerometer</text>
<text x="139.7" y="141">ADC</text>
<text x="17.8" y="148.6">Need BarrelJack footprint/model.</text>
<text x="63.5" y="167.6">NeoPixel LEDS/General I/O</text>
<text x="11.4" y="176.5">Graphics/Logos</text>
<text x="106.7" y="182.3">i2c Addresses:</text>
<text x="106.7" y="184.3">PCA9685PW --</text>
<text x="106.7" y="186.4">MPU-9250 --</text>
<text x="106.7" y="188.4">MPC3021 --</text>
<text x="106.7" y="190.5">Display --</text>
</g>
<g font-size="1.8" fill="#fcfcfc">
<text x="110.5" y="35.6">PWM2</text>
<text x="110.5" y="33">PWM3</text>
<text x="19" y="36.8">TXD</text>
<text x="19" y="39.4">RXD</text>
<text x="65.1" y="36.8">27 EEDATA</text>
<text x="68.9" y="39.4">EECLK</text>
<text x="110.5" y="38.1">PWM1</text>
<text x="110.5" y="40.6">PWM0</text>
<text x="19" y="44.4">GPIO16</text>
<text x="19" y="47">GPIO17</text>
<text x="65.6" y="44.4">3 SDA_3.3</text>
<text x="67.9" y="47">SCL_3.3</text>
<text x="19" y="49.5">GPIO18</text>
<text x="68.5" y="52.1">GPIO04</text>
<text x="19" y="59.7">GPIO21</text>
<text x="19" y="57.1">GPIO20</text>
<text x="19" y="54.6">GPIO19</text>
<text x="68.5" y="54.6">GPIO05</text>
<text x="68.5" y="57.1">GPIO06</text>
<text x="223.5" y="59.7">SCL_3.3</text>
<text x="270.3" y="59.7">PWM0</text>
<text x="19" y="64.8">GPIO22</text>
<text x="65.1" y="64.8">24 SPI_CE0</text>
<text x="65.1" y="62.2">26 SPI_CE1</text>
<text x="223.5" y="62.2">SDA_3.3</text>
<text x="270.3" y="64.8">PWM2</text>
<text x="270.3" y="62.2">PWM1</text>
<text x="19" y="69.8">GPIO24</text>
<text x="19" y="67.3">GPIO23</text>
<text x="68.5" y="67.3">GPIO09</text>
<text x="68.5" y="69.8">GPIO10</text>
<text x="164.3" y="69.8">SDA_3.3</text>
<text x="270.3" y="69.8">PWM4</text>
<text x="270.3" y="67.3">PWM3</text>
<text x="19" y="72.4">GPIO25</text>
<text x="19" y="74.9">GPIO26</text>
<text x="19" y="77.5">GPIO27</text>
<text x="68.5" y="72.4">GPIO11</text>
<text x="68.5" y="77.5">GPIO12</text>
<text x="115.6" y="76.2">SDA_3.3</text>
<text x="136.1" y="76.2">SD0\SA0</text>
<text x="136.5" y="73.7">SCL_3.3</text>
<text x="164.5" y="72.4">SCL_3.3</text>
<text x="196.8" y="72.4">GPIO26</text>
<text x="270.3" y="72.4">PWM5</text>
<text x="270.3" y="74.9">PWM6</text>
<text x="270.3" y="77.5">PWM7</text>
<text x="68.5" y="80">GPIO13</text>
<text x="115.6" y="78.7">NCS</text>
<text x="139.8" y="78.7">CSB</text>
<text x="200.6" y="83.8">GPIO21</text>
<text x="224.8" y="82.5">A0</text>
<text x="270.3" y="80">PWM8</text>
<text x="270.3" y="82.5">PWM9</text>
<text x="224.8" y="87.6">A2</text>
<text x="224.8" y="85.1">A1</text>
<text x="269.3" y="85.1">PWM10</text>
<text x="269.3" y="87.6">PWM11</text>
<text x="269.3" y="95.2">PWM14</text>
<text x="269.3" y="90.2">PWM12</text>
<text x="269.3" y="92.7">PWM13</text>
<text x="269.3" y="97.8">PWM15</text>
<text x="196.8" y="110.5">GPIO19</text>
<text x="26.7" y="118.1">LiBatt-</text>
<text x="25.4" y="124.5">VC1</text>
<text x="25.4" y="121.9">VC2</text>
<text x="200.6" y="121.9">GPIO20</text>
<text x="25.4" y="127">VC0</text>
<text x="157.5" y="146">SCL_3.3</text>
<text x="157.5" y="153.7">SDA_3.3</text>
<text x="54.6" y="172.7">GPIO18</text>
</g>
<g font-size="1.8" fill="#840084">
<text x="216.5" y="43.6">0603</text>
<text x="227.9" y="43.6">0603</text>
<text x="28.9" y="110.9">30A</text>
<text x="39.5" y="111.4">8A</text>
<text x="27.3" y="114.7">1206</text>
<text x="98.4" y="119.8">1206</text>
<text x="100" y="115.9">30A</text>
<text x="110.6" y="116.5">8A</text>
<text x="35.7" y="134.3">8A</text>
<text x="132.6" y="161.7">0603</text>
<text x="47.6" y="179.4">0603</text>
</g>
<g font-size="1.8" fill="#008400">
<text x="33.9" y="111.4">FB2</text>
<text x="105" y="116.5">FB3</text>
<text x="117.6" y="116.8">BatterySupply</text>
</g>
<g font-size="1.8">
<text x="48.3" y="109.4">Sheet: LiPoBatteryMgmt</text>
<text x="130.8" y="109.4">Sheet: Power</text>
<text x="130.8" y="137.5">File: Power.sch</text>
<text x="48.3" y="138.8">File: BatteryManagement.sch</text>
</g>
<g font-size="1.8" fill="#848400">
<text x="49.8" y="112.6">LiBatt+</text>
<text x="49.8" y="119">LiBatt-</text>
<text x="132.3" y="117.7">BatterySupply</text>
<text x="49.8" y="122.8">VC2</text>
<text x="49.8" y="125.3">VC1</text>
<text x="49.8" y="127.9">VC0</text>
<text x="49.8" y="135.5">Chrg+</text>
</g>
<g font-size="1.4" fill="#840000">
<text x="26.3" y="134.6">1</text>
<text x="26.3" y="139.7">2</text>
</g>
</svg>
